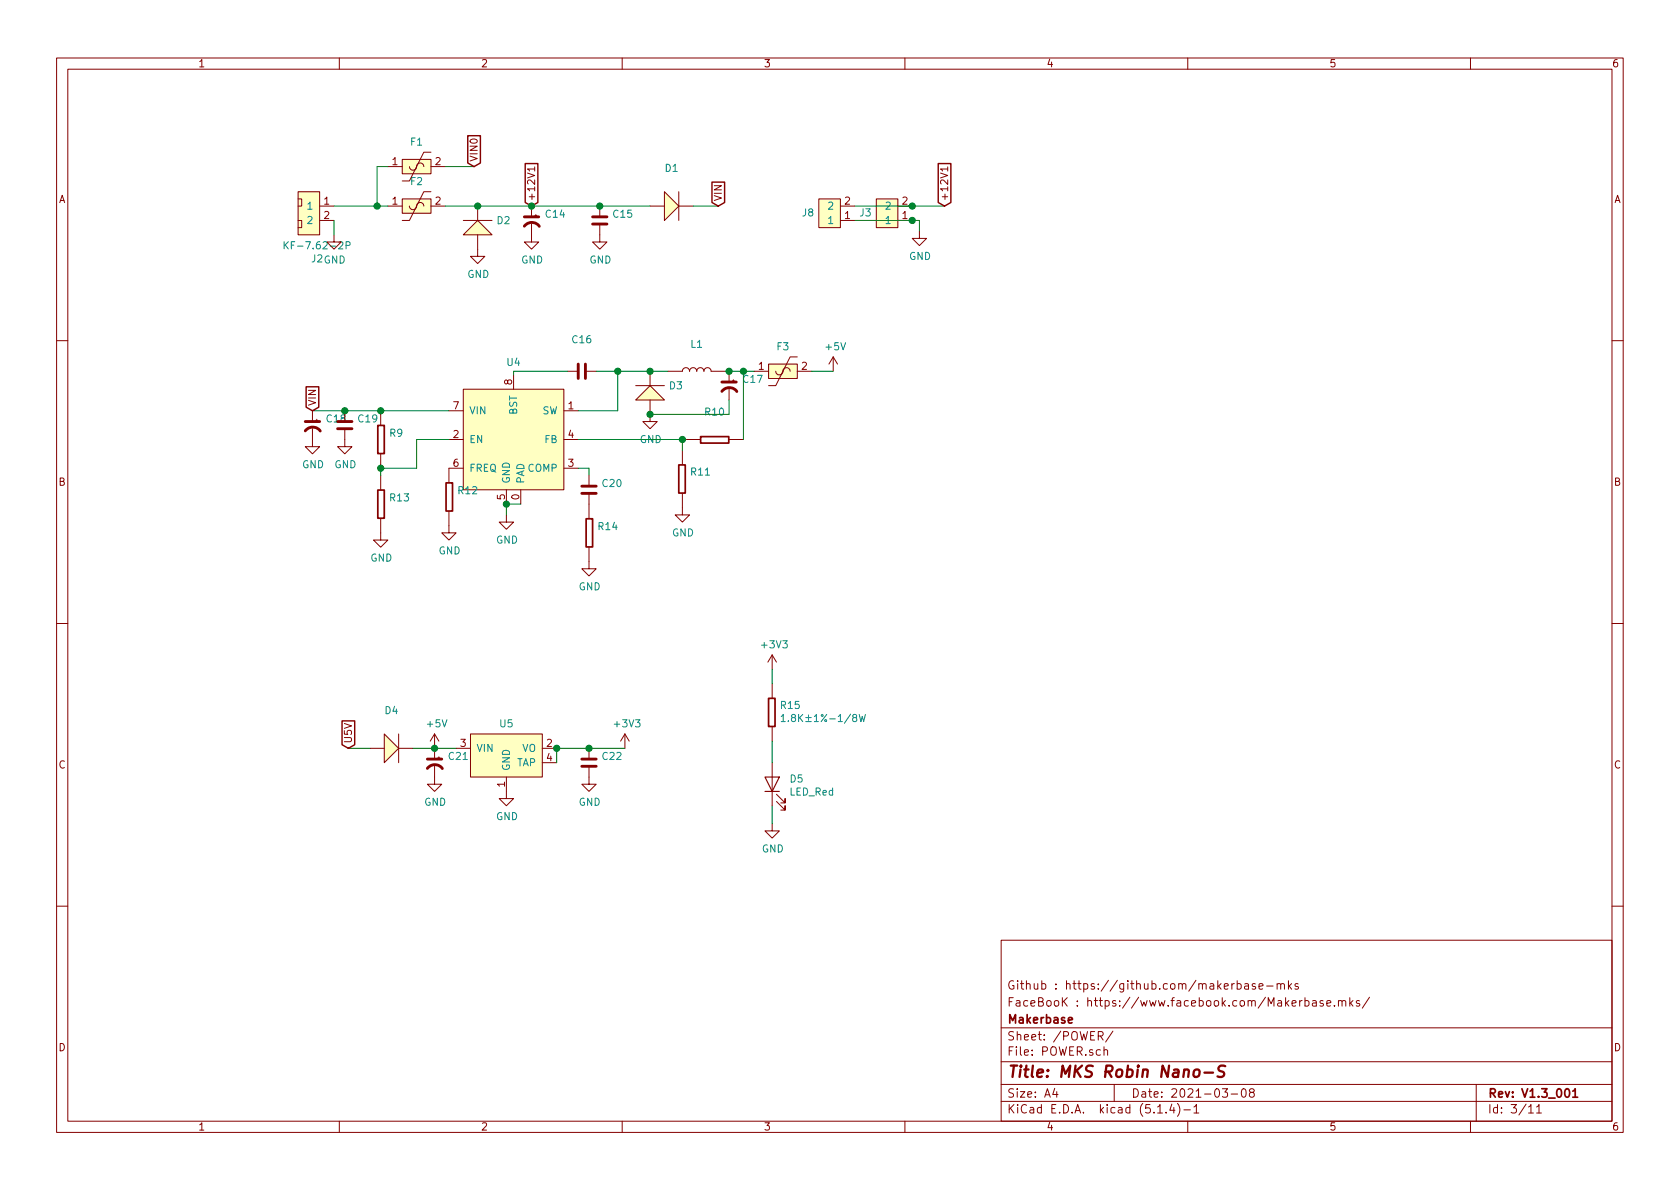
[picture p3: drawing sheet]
<svg xmlns="http://www.w3.org/2000/svg" width="297mm" height="210mm" viewBox="0 0 297 210" stroke-linecap="round" stroke-linejoin="round" font-family="sans-serif">
<g fill="none" stroke="#840000" stroke-width=".18">
<path d="M10 10.3h277v189.9h-277zM12 12.2h273v186.1h-273zM60 10.3v1.9M110 10.3v1.9M160 10.3v1.9M210 10.3v1.9M260 10.3v1.9M52.7 33.9h3.8v7.6h-3.8zM52.7 35.2h.6v1.2h-.6M52.7 39h.6v1.3h-.6M56.5 39h2.6M56.5 36.4h2.6"/>
<path d="M68.6 36.4h2.5M68.6 29.5h2.5M71.1 35.2h5.1v2.5h-5.1zM71.1 28.2h5.1v2.5h-5.1zM72.4 36.4a.66 .66 0 0 0 .8 .7 .66 .66 0 0 0 .5-.9 .64 .64 0 0 1 .7-.4 .64 .64 0 0 1 .5 .6M72.4 29.5a.66 .66 0 0 0 .8 .6 .66 .66 0 0 0 .5-.9 .64 .64 0 0 1 .7-.4 .64 .64 0 0 1 .5 .7M76.2 33.9h-1.3l-2.5 5.1h-1.3M76.2 26.9h-1.3l-2.5 5.1h-1.3M76.2 36.4h2.5M76.2 29.5h2.5M81.9 39h5.1M84.5 39l2.5 2.5h-5.1z"/>
<path d="M84.5 36.4v2.6M94 39.6v3.2h1.2l-1.2 1.3-1.3-1.3h1.3M94 36.4v1.9M94.5 29.9h-1.2l.3 .3M94.5 29.5v.7M106 39.6v3.2h1.3l-1.3 1.3-1.2-1.3h1.2M106 36.4v1.9M114.9 36.4h2.6M117.5 33.9l2.5 2.5-2.5 2.6zM120 36.4h2.6M120 33.9v5.1M144.8 35.2h3.8v5.1h-3.8z"/>
<path d="M148.6 39h2.5M148.6 36.4h2.5M154.9 35.2h3.8v5.1h-3.8zM158.7 39h2.6M158.7 36.4h2.6M167.6 29.9h-1.3l.3 .3M167.6 29.5v.7M59.1 41.5v1.3h1.2l-1.2 1.3-1.3-1.3h1.3M84.5 41.5v3.8h1.2l-1.2 1.3-1.3-1.3h1.3M162.6 40.9v1.3h1.2l-1.2 1.2-1.3-1.2h1.3M10 60.2h2M55.2 75.8v3.2h1.3l-1.3 1.3-1.2-1.3h1.2"/>
<path d="M55.2 72.6v1.9M61 75.8v3.2h1.2l-1.2 1.3-1.3-1.3h1.3M61 72.6v1.9M67.3 72.6v2.6M79.4 77.7h2.5M79.4 72.6h2.5M81.9 68.8h17.8v17.8h-17.8zM90.8 66.3v2.5M99.7 77.7h2.5M99.7 72.6h2.5M100.3 65.7h1.9M103.5 65.7h1.9"/>
<path d="M112.4 68.2h5.1M114.9 70.7v3.8h1.3l-1.3 1.3-1.2-1.3h1.2M114.9 68.2l2.6 2.5h-5.1zM114.9 65.7v2.5M118.1 65.7h2.5a.63 .63 0 0 1 .7-.7 .63 .63 0 0 1 .6 .7 .63 .63 0 0 1 .7-.7 .63 .63 0 0 1 .6 .7 .63 .63 0 0 1 .6-.7 .63 .63 0 0 1 .7 .7 .63 .63 0 0 1 .6-.7 .63 .63 0 0 1 .6 .7h2.6M120.6 79.6v2.6M121.3 77.7h2.5M128.9 77.7h2.5M128.9 65.7v1.9M128.9 68.8v1.9M133.3 65.7h2.6M135.9 64.4h5.1v2.5h-5.1z"/>
<path d="M137.2 65.7a.66 .66 0 0 0 .7 .6 .66 .66 0 0 0 .6-.9 .64 .64 0 0 1 .7-.4 .64 .64 0 0 1 .5 .7M141 63.1h-1.3l-2.5 5.1h-1.3M141 65.7h2.5M147.3 63.1l-.7 1.3M147.3 63.1v2.6M147.3 63.1l.8 1.3M285 60.2h2M67.3 91.7v3.8h1.3l-1.3 1.3-1.3-1.3h1.3M67.3 80.3v2.5M67.3 84.1v2.5M79.4 90.4v3.8h1.2l-1.2 1.3-1.3-1.3h1.3M81.9 82.8h-2.5v2.5"/>
<path d="M89.5 91.1v1.2h1.3l-1.3 1.3-1.2-1.3h1.2M89.5 86.6v2.5M92.1 86.6v2.5M99.7 82.8h2.5M104.1 96.8v3.8h1.3l-1.3 1.2-1.2-1.2h1.2M104.1 84.1v1.9M104.1 87.2v4.5M120.6 87.2v3.9h1.3l-1.3 1.2-1.2-1.2h1.2M10 110.3h2M136.5 115.8v2.6M136.5 115.8l-.7 1.3M136.5 115.8l.8 1.3"/>
<path d="M285 110.3h2M65.4 132.3h2.5M67.9 129.8l2.6 2.5-2.6 2.6zM70.5 129.8v5.1M70.5 132.3h2.5M76.8 135.5v3.2h1.3l-1.3 1.2-1.2-1.2h1.2M76.8 129.8v4.4M76.8 129.8l-.7 1.3M76.8 129.8l.8 1.3M80.6 132.3h2.6M83.2 129.8h12.7v7.6h-12.7zM89.5 137.4v3.8h1.3l-1.3 1.3-1.2-1.3h1.2"/>
<path d="M95.9 132.3h2.5M95.9 134.9h2.5M104.1 135.5v3.2h1.3l-1.3 1.2-1.2-1.2h1.2M104.1 132.3v1.9M110.5 129.8l-.8 1.3M110.5 129.8v2.5M110.5 129.8l.8 1.3M136.5 120.9v2.5M136.5 128.5v2.6M136.5 134.9v7.6M136.5 145.7v1.2h1.3l-1.3 1.3-1.2-1.3h1.2M137.3 140.5l1.5 1.5v-.8v.8h-.8"/>
<path d="M137.3 141.7l1.5 1.6v-.8v.8h-.8M10 160.2h2M177 166.3h108v32h-108zM218.7 174l.5-.1 .3 .3-.1 .6-.2 .1-.5-.1M218.7 173.4v1.5M220.1 174h.6l.1 .9M220.8 174.3l-.6 .1-.2 .2 .1 .2 .1 .1 .6-.1M221.9 174l-.3-.1-.2 .2 .1 .3 .4 .1v.3h-.5M222.6 174.4l.7-.1-.1-.3-.4-.1-.2 .2 .1 .7h.5M224 174.4h1.1M225.8 174.1l.2-.2 .4 .1v.9M225.8 173.9v1"/>
<path d="M226.4 174.1a.36 .36 0 0 1 .4-.2 .36 .36 0 0 1 .3 .2v.8M227.8 173.4v1.5M227.9 174.4l.5 .5M228.4 173.9l-.6 .6M229.5 174l-.3-.1-.2 .2v.3l.5 .1v.3h-.5M230.7 177l.5-.1 .2 .3v.6l-.2 .1-.5-.1M230.7 176.4v1.5M232.1 177h.6v.9M232.7 177.3l-.5 .1-.2 .2 .1 .2 .1 .1 .5-.1M233.9 177l-.3-.1-.2 .2 .1 .3 .4 .1v.3h-.5M234.6 177.4l.7-.1-.1-.3-.4-.1-.2 .2v.7h.6M235.9 177.8v.1"/>
<path d="M236.7 177.1l.2-.2 .3 .1 .1 .9M236.7 176.9v1M237.3 177.1a.36 .36 0 0 1 .3-.2 .36 .36 0 0 1 .3 .2v.8M238.7 176.4v1.5M238.8 177.4l.4 .5M239.2 176.9l-.5 .6M240.4 177l-.4-.1-.2 .2 .1 .3 .5 .1v.3h-.6M242.1 176.3l-1.2 2M285 160.2h2M60 198.3v1.9M110 198.3v1.9M160 198.3v1.9"/>
<path d="M177 194.8h108M177 191.8h108M177 187.8h108M177 181.8h108M186.5 192.5l-.4 1h1M186.8 193v1M194.2 183.2l.7-.1 .1-.2-.1-.4-.7-.1v1.5M194.6 183.2l.4 .7M195.2 185.7l.2-.1 .4 .1v.9M195.2 185.1v1.5M196.8 182.3l-1.3 2M197 191.8v3"/>
<path d="M204.7 196.8h.8M206.2 196.7v.1M207.2 195.2l-.4 1.1h.9M207.5 195.8v1M208.2 195.1a1.71 1.71 0 0 1 0 2.3M209.3 196.3h1.2M210 198.3v1.9M211.1 195.8l.4-.5v1.5M211.1 196.8h.9M216.1 192.5h.9l-.4 .6 .4 .1v.7l-.2 .1-.7-.1M217.7 193.5h1.1M219.6 192.7l.4-.2a.94 .94 0 0 1 0 1.5 .82 .82 0 0 1-.4-1.3z"/>
<path d="M221.2 193.2l-.3-.3 .1-.2 .2-.2 .4 .1 .2 .2-.1 .2-.6 .2a.48 .48 0 0 0-.1 .7l.2 .1 .5-.1a.48 .48 0 0 0-.1-.7h-.1M260 198.3v1.9M261 191.8v6.5M270.3 195.8l.4-.5v1.5M270.3 196.8h.8M271.7 195.8l.4-.5v1.5M271.7 196.8h.8"/>
</g>
<path d="M66.8 75.2h1.1v5h-1.1zM123.9 77.2h5v1.2h-5zM66.8 86.7h1.1v4.9h-1.1zM78.9 85.4h1.1v5h-1.1zM103.6 91.7h1.2v5h-1.2zM120 82.2h1.2v5h-1.2zM135.9 123.5h1.1v5h-1.1zM188.9 180.4l.7-.1-.1-.3-.4-.1-.2 .2 .1 .7h.5M276.8 192.7l.2-.2a.81 .81 0 0 1 .6 .6 .81 .81 0 0 1-.3 .8l-.1 .1a.79 .79 0 0 1-.4-1.3zM278.1 193l.4-.5v1.5M278.1 194h.8" fill="none" stroke="#840000" stroke-width=".3"/>
<path d="M211.2 189.3a.53 .53 0 0 1 .5-.2 .53 .53 0 0 1 .4 .4l-.1 .6a.54 .54 0 0 1-.5 .4 .54 .54 0 0 1-.5-.4zM213 189.7h1.5M216.6 188.5l-.2-.1-.7 .1a.47 .47 0 0 0-.3 .5 .47 .47 0 0 0 .3 .4l.4 .1a.48 .48 0 0 1 .4 .5 .48 .48 0 0 1-.5 .4l-.7-.1" fill="none" stroke="#840000" stroke-width=".41"/>
<g fill="none" stroke="#840000" stroke-width=".51">
<path d="M92.7 40a1.63 1.63 0 0 1 2.7 0M92.7 38.3h2.5M104.8 39.6h2.5M104.8 38.3h2.5M54 76.2a1.63 1.63 0 0 1 2.6 0M54 74.5h2.5M59.7 74.5h2.5M59.7 75.8h2.5M102.2 64.4v2.5M103.5 64.4v2.5M127.6 69.2a1.63 1.63 0 0 1 2.7 0M127.6 67.6h2.6"/>
<path d="M102.9 87.2h2.5M102.9 86h2.5M75.6 135.9a1.63 1.63 0 0 1 2.6 0M75.6 134.2h2.5M102.9 134.2h2.5M102.9 135.5h2.5"/>
</g>
<g fill="#ffffc2" stroke="#ffffc2" stroke-width=".18">
<path d="M135.9 64.4h5.1v2.5h-5.1z"/>
<path d="M114.9 68.2l2.6 2.5h-5.1z"/>
<path d="M144.8 35.2h3.8v5.1h-3.8z"/>
<path d="M52.7 33.9h3.8v7.6h-3.8z"/>
<path d="M154.9 35.2h3.8v5.1h-3.8z"/>
<path d="M71.1 35.2h5.1v2.5h-5.1z"/>
<path d="M67.9 129.8l2.6 2.5-2.6 2.6z"/>
<path d="M83.2 129.8h12.7v7.6h-12.7z"/>
<path d="M71.1 28.2h5.1v2.5h-5.1z"/>
<path d="M81.9 68.8h17.8v17.8h-17.8z"/>
<path d="M117.5 33.9l2.5 2.5-2.5 2.6z"/>
<path d="M84.5 39l2.5 2.5h-5.1z"/>
</g>
<path d="M50.2 42.7v1.3M50.4 43.3l.6 .7M51 42.7l-.8 .8M61.2 43.4h.6v-.5l-.1-.2h-.5v1.3M138.1 126.7l.4-.4v1.3M138.1 127.6h.7M151.9 126.3l.3 1.3 .3-.9 .2 .9 .3-1.3" fill="none" stroke="#008484" stroke-width=".18"/>
<path d="M135.3 137.4h2.5l-1.3 2.5zM135.3 139.9h2.5" fill="none" stroke="#840000" stroke-width=".2"/>
<g fill="none" stroke="#008400" stroke-width=".18">
<path d="M59.1 36.4h9.5M59.1 39v2.5M68.6 29.5h-1.9v6.9M78.7 29.5h5.1M78.7 36.4h36.2M122.6 36.4h4.4M151.1 36.4h15.9M151.1 39h11.5v1.9M55.2 72.6h24.2M79.4 77.7h-5.7v5.1h-6.4v1.3M100.3 65.7h-9.5v.6M102.2 77.7h19.1"/>
<path d="M105.4 65.7h12.7M109.2 65.7v6.9h-7M120.6 77.7v1.9M128.3 65.7h5M128.9 70.7v2.6h-14M131.4 65.7v12M143.5 65.7h3.8M92.1 89.1h-2.6v2M102.2 82.8h1.9v1.3M136.5 118.4v2.5M61.6 132.3h3.8M73 132.3h7.6"/>
<path d="M110.5 132.3h-12.1v2.6M136.5 131.1v3.8M136.5 142.5v3.2"/>
</g>
<path d="M82.7 24h2.2v4.8l-1.1 .7-1.1-.7zM92.9 28.9h2.2v6.9l-1.1 .6-1.1-.6zM125.9 32.2h2.2v3.6l-1.1 .6-1.1-.6zM165.9 28.9h2.2v6.9l-1.1 .6-1.1-.6zM54.1 68.4h2.3v3.6l-1.2 .6-1.1-.6zM60.5 127.5h2.2v4.2l-1.1 .6-1.1-.6z" fill="none" stroke="#840000" stroke-width=".25"/>
<g fill="#008400" stroke="#008400" stroke-width=".25">
<circle cx="161.3" cy="36.4" r=".51"/>
<circle cx="161.3" cy="39" r=".51"/>
<circle cx="120.7" cy="77.7" r=".51"/>
<circle cx="67.3" cy="82.8" r=".51"/>
<circle cx="89.5" cy="89.1" r=".51"/>
<circle cx="67.3" cy="72.6" r=".51"/>
<circle cx="61" cy="72.6" r=".51"/>
<circle cx="109.2" cy="65.7" r=".51"/>
<circle cx="114.9" cy="65.7" r=".51"/>
<circle cx="128.9" cy="65.7" r=".51"/>
<circle cx="131.4" cy="65.7" r=".51"/>
<circle cx="66.7" cy="36.4" r=".51"/>
<circle cx="114.9" cy="73.3" r=".51"/>
<circle cx="76.8" cy="132.3" r=".51"/>
<circle cx="106" cy="36.4" r=".51"/>
<circle cx="94" cy="36.4" r=".51"/>
<circle cx="84.5" cy="36.4" r=".51"/>
<circle cx="98.4" cy="132.3" r=".51"/>
<circle cx="104.1" cy="132.3" r=".51"/>
</g>
<text font-size="2.8" fill="#840000" x="178" y="190.5">Title: MKS Robin Nano-S</text>
<g font-size="2.1" fill="#840000">
<text x="178" y="178">FaceBooK : https://www.facebook.com/Makerbase.mks/</text>
<text x="178" y="175">Github : https://github.com/makerbase-mks</text>
<text x="178" y="184">Sheet: /POWER/</text>
<text x="178" y="181">Makerbase</text>
<text x="178" y="186.7">File: POWER.sch</text>
<text x="178" y="196.9">KiCad E.D.A. kicad (5.1.4)-1</text>
<text x="178" y="194.1">Size: A4</text>
<text x="200" y="194.1">Date: 2021-03-08</text>
<text x="263" y="194.1">Rev: V1.3_001</text>
<text x="263" y="196.9">Id: 3/11</text>
</g>
<g font-size="1.8" fill="#840000">
<text x="35" y="11.9">1</text>
<text x="85" y="11.9">2</text>
<text x="135" y="11.9">3</text>
<text x="185" y="11.9">4</text>
<text x="235" y="11.9">5</text>
<text x="285" y="11.9">6</text>
<text x="69.4" y="29.2">1</text>
<text x="77" y="29.2">2</text>
<text x="84.5" y="28.7" transform="rotate(-90 84.5 28.7)">VIN0</text>
<text x="10.4" y="35.9">A</text>
<text x="94.6" y="35.7" transform="rotate(-90 94.6 35.7)">+12V1</text>
<text x="127.6" y="35.7" transform="rotate(-90 127.6 35.7)">VIN</text>
<text x="167.6" y="35.7" transform="rotate(-90 167.6 35.7)">+12V1</text>
<text x="285.4" y="35.9">A</text>
<text x="57.3" y="36.2">1</text>
<text x="57.3" y="38.7">2</text>
<text x="69.4" y="36.2">1</text>
<text x="77" y="36.2">2</text>
<text x="149.4" y="38.7">1</text>
<text x="149.4" y="36.2">2</text>
<text x="159.5" y="38.7">1</text>
<text x="159.5" y="36.2">2</text>
<text x="134.1" y="65.4">1</text>
<text x="141.8" y="65.4">2</text>
<text x="55.9" y="71.9" transform="rotate(-90 55.9 71.9)">VIN</text>
<text x="90.6" y="68" transform="rotate(-90 90.6 68)">8</text>
<text x="80.2" y="77.5">2</text>
<text x="80.2" y="72.4">7</text>
<text x="100.5" y="72.4">1</text>
<text x="100.5" y="77.5">4</text>
<text x="80.2" y="82.5">6</text>
<text x="100.5" y="82.5">3</text>
<text x="10.4" y="85.9">B</text>
<text x="89.3" y="88.4" transform="rotate(-90 89.3 88.4)">5</text>
<text x="91.8" y="88.4" transform="rotate(-90 91.8 88.4)">0</text>
<text x="285.4" y="85.9">B</text>
<text x="62.2" y="131.5" transform="rotate(-90 62.2 131.5)">U5V</text>
<text x="10.4" y="135.9">C</text>
<text x="81.4" y="132.1">3</text>
<text x="96.7" y="132.1">2</text>
<text x="96.7" y="134.6">4</text>
<text x="285.4" y="135.9">C</text>
<text x="89.3" y="139.2" transform="rotate(-90 89.3 139.2)">1</text>
<text x="10.4" y="185.9">D</text>
<text x="285.4" y="185.9">D</text>
<text x="35" y="199.9">1</text>
<text x="85" y="199.9">2</text>
<text x="135" y="199.9">3</text>
<text x="185" y="199.9">4</text>
<text x="235" y="199.9">5</text>
<text x="285" y="199.9">6</text>
</g>
<g font-size="1.8" fill="#008484">
<text x="72.6" y="25.7">F1</text>
<text x="72.6" y="32.7">F2</text>
<text x="117.6" y="30.4">D1</text>
<text x="54.5" y="37.1">1</text>
<text x="54.5" y="39.6">2</text>
<text x="87.9" y="39.6">D2</text>
<text x="96.5" y="38.5">C14</text>
<text x="108.5" y="38.5">C15</text>
<text x="141.9" y="38.3">J8</text>
<text x="146.6" y="39.6">1</text>
<text x="146.6" y="37.1">2</text>
<text x="152.1" y="38.3">J3</text>
<text x="156.7" y="39.6">1</text>
<text x="156.7" y="37.1">2</text>
<text x="51.5" y="44.1">KF-7.62-2P</text>
<text x="55.1" y="46.4">J2GND</text>
<text x="92.2" y="46.6">GND</text>
<text x="104.2" y="46.6">GND</text>
<text x="160.7" y="46">GND</text>
<text x="82.6" y="49.1">GND</text>
<text x="89.7" y="64.7">U4</text>
<text x="101.2" y="60.7">C16</text>
<text x="122.2" y="61.5">L1</text>
<text x="137.4" y="61.9">F3</text>
<text x="146.1" y="61.9">+5V</text>
<text x="118.4" y="68.9">D3</text>
<text x="131.5" y="67.7">C17</text>
<text x="57.8" y="74.7">C18</text>
<text x="63.4" y="74.7">C19</text>
<text x="68.9" y="77.2">R9</text>
<text x="82.9" y="73.3">VIN</text>
<text x="91.4" y="73.4" transform="rotate(-90 91.4 73.4)">BST</text>
<text x="95.8" y="73.3">SW</text>
<text x="124.7" y="73.5">R10</text>
<text x="53.4" y="82.8">GND</text>
<text x="59.1" y="82.8">GND</text>
<text x="82.9" y="78.4">EN</text>
<text x="82.9" y="83.4">FREQ</text>
<text x="93.4" y="83.4">COMP</text>
<text x="96.3" y="78.4">FB</text>
<text x="113.1" y="78.4">GND</text>
<text x="69" y="88.7">R13</text>
<text x="81.1" y="87.4">R12</text>
<text x="90.2" y="85.6" transform="rotate(-90 90.2 85.6)">GND</text>
<text x="92.7" y="85.6" transform="rotate(-90 92.7 85.6)">PAD</text>
<text x="106.6" y="86.1">C20</text>
<text x="122.2" y="84.1">R11</text>
<text x="105.8" y="93.7">R14</text>
<text x="118.8" y="94.9">GND</text>
<text x="65.5" y="99.3">GND</text>
<text x="77.5" y="98">GND</text>
<text x="87.7" y="96.1">GND</text>
<text x="102.3" y="104.4">GND</text>
<text x="134.8" y="114.6">+3V3</text>
<text x="138.1" y="125.4">R15</text>
<text x="68.1" y="126.3">D4</text>
<text x="75.6" y="128.6">+5V</text>
<text x="88.4" y="128.6">U5</text>
<text x="108.8" y="128.6">+3V3</text>
<text x="139.5" y="127.7">1.8K±1%-1/8W</text>
<text x="79.4" y="134.4">C21</text>
<text x="84.2" y="133">VIN</text>
<text x="90.2" y="136.4" transform="rotate(-90 90.2 136.4)">GND</text>
<text x="91.3" y="135.5">TAP</text>
<text x="92.3" y="133">VO</text>
<text x="106.6" y="134.4">C22</text>
<text x="75" y="142.5">GND</text>
<text x="102.3" y="142.5">GND</text>
<text x="139.6" y="140.7">LED_Red</text>
<text x="139.7" y="138.4">D5</text>
<text x="87.7" y="145">GND</text>
<text x="134.7" y="150.7">GND</text>
</g>
<g font-size=".7" fill="#840000">
<text x="94.5" y="38.4">+</text>
<text x="129.5" y="67.6">+</text>
<text x="55.8" y="74.6">+</text>
<text x="77.4" y="134.3">+</text>
</g>
</svg>
